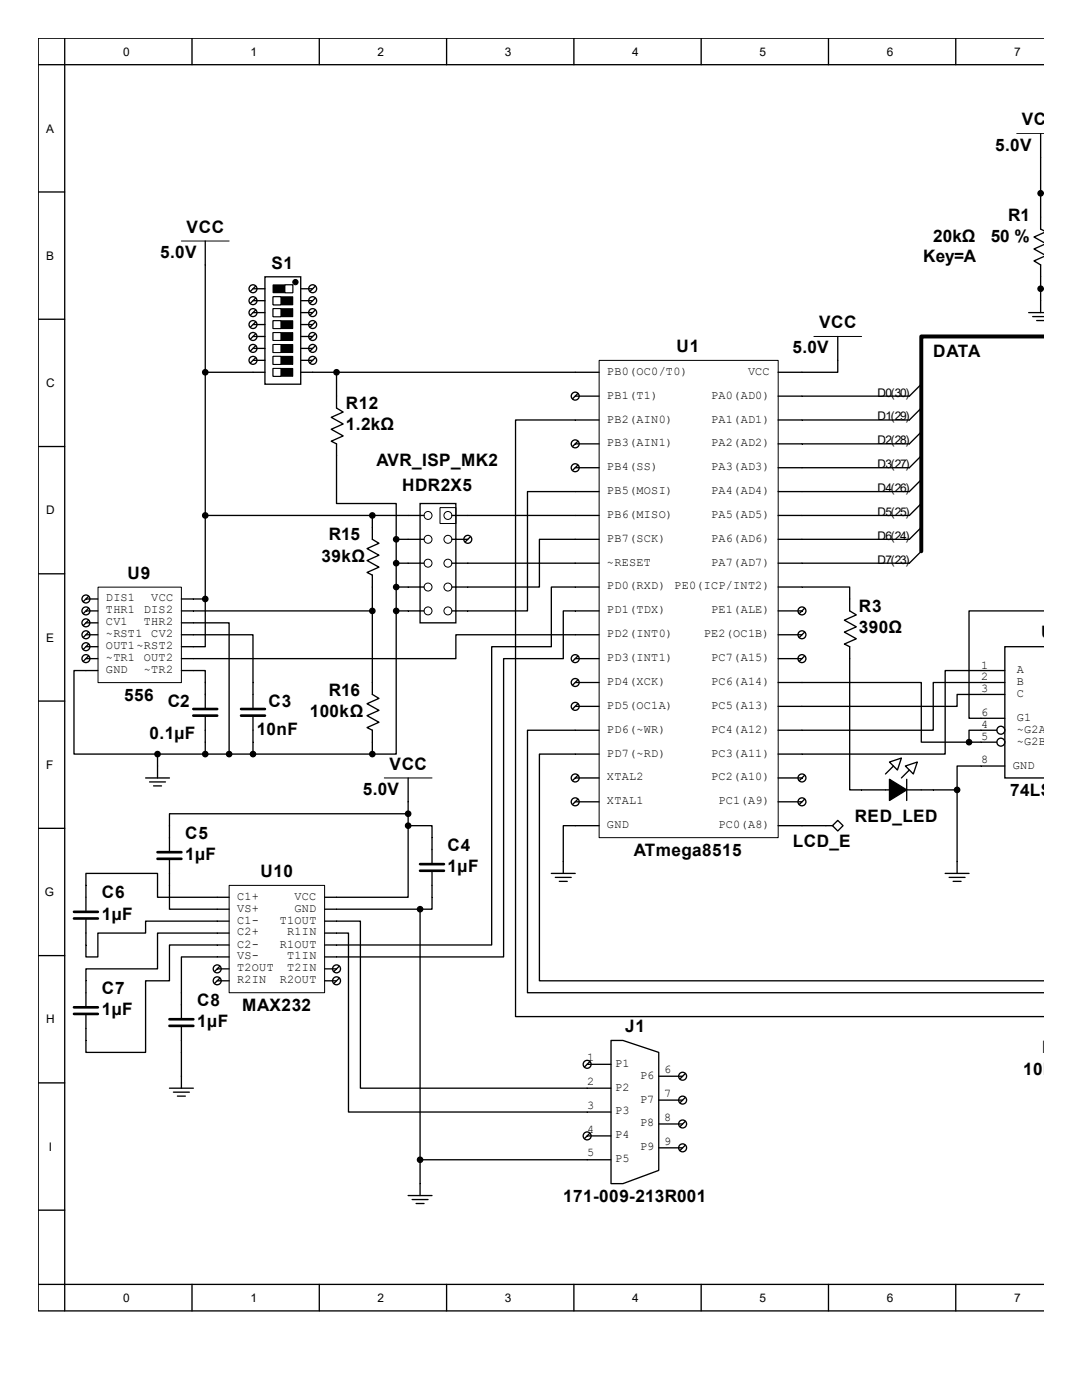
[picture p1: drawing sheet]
<svg xmlns="http://www.w3.org/2000/svg" width="216mm" height="279mm" viewBox="0 0 216 279" stroke-linecap="round" stroke-linejoin="round" font-family="sans-serif">
<g fill="none" stroke="#000" stroke-width=".26">
<path d="M7.6 12.9h200.7M12.9 7.6v254M38.3 7.6v5.3M63.7 7.6v5.3M89.1 7.6v5.3M114.5 7.6v5.3M139.9 7.6v5.3M165.3 7.6v5.3M190.7 7.6v5.3M208.3 7.6h-200.7v254h200.7M7.6 38.3h5.3M207.6 26.7v4.7"/>
<path d="M207.6 43.3v2.4l.7 .4M208.3 51.2l-2 .9 1.3 .8v2.3M208.3 48.8l-2 .9 2 1.1M208.3 46.4l-2 .9 2 1.1M7.6 63.7h5.3M114.8 79.1h4.7M114.8 74.3h4.7M115.3 78.5l-1.1 1.1M155.3 79.1h4.7M167.2 67.2v7.1h-11.9M205.3 62.4h3M206.1 63.2h2.2"/>
<path d="M206.9 64h1.4M207.6 60v2.4M7.6 89.1h5.3M114.8 98.1h4.7M114.8 93.3h4.7M114.8 88.6h4.7M114.8 83.8h4.7M115.3 92.8l-1.1 1.1M115.3 88.1l-1.1 1M155.3 98.1h4.7M155.3 93.3h4.7M155.3 88.6h4.7"/>
<path d="M155.3 83.8h4.7M7.6 114.5h5.3M114.8 117.2h4.7M114.8 112.4h4.7M114.8 107.6h4.7M114.8 102.9h4.7M155.3 117.2h4.7M155.3 112.4h4.7M155.3 107.6h4.7M155.3 102.9h4.7M169.5 119.5v2.4l1.4 .8-2.4 1.1 2.4 1.3-2.4 1.1 2.4 1.3-2.4 1 1 .6v2.3M7.6 139.9h5.3"/>
<path d="M114.8 136.2h4.7M114.8 131.4h4.7M114.8 126.7h4.7M114.8 121.9h4.7M115.3 135.7l-1.1 1M115.3 130.9l-1.1 1.1M155.3 136.2h4.7M155.3 131.4h4.7M155.3 126.7h4.7M155.3 121.9h4.7M160.5 121.4l-1 1M160.5 126.2l-1 1"/>
<path d="M160.5 130.9l-1 1.1M195.7 136.2h4.8M200.5 138.6h-9.5v2.4h-35.7M200.5 133.8h-11.9v16.7h-33.3M208.3 129.1h-7.8v26.2h7.8M208.3 121.9h-14.9v21.5h7.1M114.8 145.7h4.7M114.8 155.3h4.7M114.8 150.5h4.7M114.8 141h4.7M115.3 159.5l-1.1 1M115.3 154.7l-1.1 1.1"/>
<path d="M115.3 140.4l-1.1 1.1M155.3 145.7h4.7M155.3 155.3h4.7M160.5 154.7l-1 1.1M160.5 159.5l-1 1M171.9 157.6h14.3M177.5 152.1l2.4-.8-.8 2.4zM178.3 152.9l-1.6 1.6M180.7 152.9l2.3-.8-.8 2.4zM180.9 155.5v4.3M181.5 153.7l-1.6 1.6M195.7 145.7h3.2"/>
<path d="M195.7 148.1h3.2M195.7 152.9h4.8M7.6 165.3h5.3M110 174.3h4.8M110.8 175.1h3.2M111.6 175.9h1.6M112.4 171.9v2.4M114.8 164.8h4.7M114.8 160h4.7M155.3 164.8h10.8M155.3 160h4.7M166.1 164.8l1.1-1.1 1 1.1-1 1z"/>
<path d="M188.6 174.3h4.8M189.4 175.1h3.2M190.2 175.9h1.6M191 171.9v2.4M7.6 190.7h5.3M7.6 216.1h5.3M7.6 241.5h5.3M7.6 256.3h200.7M38.3 256.3v5.3M63.7 256.3v5.3M89.1 256.3v5.3M114.5 256.3v5.3"/>
<path d="M139.9 256.3v5.3M165.3 256.3v5.3M190.7 256.3v5.3"/>
<circle cx="114.8" cy="79.1" r=".79"/>
<circle cx="114.8" cy="88.6" r=".79"/>
<circle cx="114.8" cy="93.3" r=".79"/>
<circle cx="114.8" cy="136.2" r=".79"/>
<circle cx="114.8" cy="131.4" r=".79"/>
<circle cx="160" cy="121.9" r=".79"/>
<circle cx="160" cy="126.7" r=".79"/>
<circle cx="160" cy="131.4" r=".79"/>
<circle cx="114.8" cy="155.3" r=".79"/>
<circle cx="114.8" cy="141" r=".79"/>
<circle cx="160" cy="155.3" r=".79"/>
<circle cx="199.7" cy="145.7" r=".79"/>
<circle cx="199.7" cy="148.1" r=".79"/>
<circle cx="114.8" cy="160" r=".79"/>
<circle cx="160" cy="160" r=".79"/>
</g>
<path d="M202.9 26.7h5.4M119.5 71.9h35.8v95.3h-35.8zM162.4 67.2h9.5" fill="none" stroke="#000" stroke-width=".2"/>
<path d="M177.5 155.5l3.4 2.1-3.4 2.2z" fill="#000" stroke="#000" stroke-width=".26"/>
<path d="M52.9 55.2h7.1v21.5h-7.1z" fill-rule="evenodd" fill="#fff" stroke="#000" stroke-width=".26"/>
<path d="M54.5 56.9h3.9v1.5h-3.9z" fill="#000"/>
<path d="M54.5 56.9h3.9v1.5h-3.9z" fill="none" stroke="#000" stroke-width=".2"/>
<path d="M56.9 56.9h1.5v1.5h-1.5z" fill="#fff"/>
<path d="M54.5 59.2h3.9v1.6h-3.9zM56.9 56.9h1.5v1.5h-1.5z" fill="none" stroke="#000" stroke-width=".2"/>
<path d="M54.5 59.3h3.9v1.5h-3.9z" fill="#000"/>
<path d="M54.5 59.3h1.5v1.5h-1.5z" fill="#fff"/>
<path d="M54.5 59.2h1.5v1.6h-1.5zM54.5 61.6h3.9v1.6h-3.9z" fill="none" stroke="#000" stroke-width=".2"/>
<path d="M54.5 61.6h3.9v1.6h-3.9z" fill="#000"/>
<path d="M54.5 61.6h1.5v1.6h-1.5z" fill="#fff"/>
<path d="M54.5 61.6h1.5v1.6h-1.5zM54.5 64h3.9v1.6h-3.9z" fill="none" stroke="#000" stroke-width=".2"/>
<path d="M54.5 64.1h3.9v1.5h-3.9z" fill="#000"/>
<path d="M54.5 64.1h1.5v1.5h-1.5z" fill="#fff"/>
<path d="M54.5 64h1.5v1.6h-1.5zM54.5 66.4h3.9v1.5h-3.9z" fill="none" stroke="#000" stroke-width=".2"/>
<path d="M54.5 66.4h3.9v1.5h-3.9z" fill="#000"/>
<path d="M54.5 66.4h1.5v1.5h-1.5z" fill="#fff"/>
<path d="M54.5 66.4h1.5v1.5h-1.5zM54.5 68.7h3.9v1.7h-3.9z" fill="none" stroke="#000" stroke-width=".2"/>
<path d="M54.5 68.8h3.9v1.6h-3.9z" fill="#000"/>
<path d="M54.5 68.8h1.5v1.6h-1.5z" fill="#fff"/>
<path d="M54.5 68.7h1.5v1.7h-1.5zM54.5 71.1h3.9v1.6h-3.9z" fill="none" stroke="#000" stroke-width=".2"/>
<path d="M54.5 71.2h3.9v1.5h-3.9z" fill="#000"/>
<path d="M54.5 71.2h1.5v1.5h-1.5z" fill="#fff"/>
<path d="M54.5 71.1h1.5v1.6h-1.5zM54.5 73.5h3.9v1.6h-3.9z" fill="none" stroke="#000" stroke-width=".2"/>
<path d="M54.5 73.6h3.9v1.5h-3.9z" fill="#000"/>
<path d="M54.5 73.6h1.5v1.5h-1.5z" fill="#fff"/>
<g fill="none" stroke="#000" stroke-width=".2">
<path d="M36.2 48.1h9.5M54.5 73.5h1.5v1.6h-1.5zM19.6 117.2h16.6v19h-16.6zM87.8 101.3h3.2v3.2h-3.2zM76.7 155.3h9.5M45.7 176.7h19.1v21.4h-19.1z"/>
<circle cx="85.4" cy="107.6" r=".79"/>
<circle cx="85.4" cy="117.2" r=".79"/>
<circle cx="85.4" cy="112.4" r=".79"/>
<circle cx="85.4" cy="102.9" r=".79"/>
<circle cx="89.4" cy="107.6" r=".79"/>
<circle cx="89.4" cy="102.9" r=".79"/>
<circle cx="89.4" cy="112.4" r=".79"/>
<circle cx="89.4" cy="117.2" r=".79"/>
<circle cx="85.4" cy="121.9" r=".79"/>
<circle cx="89.4" cy="121.9" r=".79"/>
</g>
<circle cx="58.9" cy="56.3" r=".53" fill="#000" stroke="#000" stroke-width=".2"/>
<g fill="none" stroke="#000" stroke-width=".26">
<path d="M207.6 31.4v11.9M207.6 38.6h.7M41 48.1v71.4M50.5 57.6h2.4M51 57.1l-1 1.1M51 59.5l-1 1M60 57.6h2.4M62.9 57.1l-1 1.1M62.9 59.5l-1 1M207.6 57.6h.7M207.6 55.2v4.8M41 74.3h11.9"/>
<path d="M50.5 60h2.4M50.5 62.4h2.4M50.5 64.8h2.4M50.5 67.2h2.4M50.5 69.5h2.4M50.5 71.9h2.4M51 61.9l-1 1M51 64.2l-1 1.1M51 66.6l-1 1.1M51 69l-1 1.1M51 71.4l-1 1M60 60h2.4"/>
<path d="M60 62.4h2.4M60 64.8h2.4M60 67.2h2.4M60 69.5h2.4M60 71.9h2.4M60 74.3h54.8M62.9 71.4l-1 1M62.9 69l-1 1.1M62.9 66.6l-1 1.1M62.9 64.2l-1 1.1M62.9 61.9l-1 1M67.2 74.3v7.1l1.3 .8-2.4 1.1 2.4 1.3-2.4 1.1 2.4 1.3-2.4 1.1 1.1 .5v11.9h11.9v7.1"/>
<path d="M183.8 76.7l-2.3 2.4h-21.5M114.8 98.1h-9.5v23.8h-15.1M114.8 83.8h-11.9v119.1h105.4M183.8 95.7l-2.3 2.4h-21.5M183.8 91l-2.3 2.3h-21.5M183.8 86.2l-2.3 2.4h-21.5M183.8 81.4l-2.3 2.4h-21.5M17.1 119.5h2.4M17.7 119l-1.1 1.1M36.2 119.5h4.8M41 119.5v9.6h-4.8M41 102.9h43.6"/>
<path d="M74.3 102.9v4.7l1.3 .8-2.4 1.1 2.4 1.3-2.4 1.1 2.4 1.3-2.4 1 1.1 .6v23.8l1.3 .8-2.4 1 2.4 1.4-2.4 1 2.4 1.3-2.4 1.1 1.1 .5v4.8M79.1 117.2h5.5M79.1 112.4h5.5M79.1 107.6h5.5M79.1 107.6v14.3M83.8 100.5h7.2v23.8h-7.2zM90.2 112.4h24.6M90.2 107.6h3.1M90.2 102.9h24.6M93.9 107.1l-1.1 1.1M114.8 107.6h-7.2v9.6h-17.4M114.8 117.2h-4.8v11.9h-11.9v59.5h-33.3"/>
<path d="M160 117.2h9.5v2.3M183.8 110l-2.3 2.4h-21.5M183.8 105.3l-2.3 2.3h-21.5M183.8 100.5l-2.3 2.4h-21.5M17.1 121.9h2.4M17.1 124.3h2.4M17.1 126.7h2.4M17.1 129.1h2.4M17.1 131.4h2.4M17.7 121.4l-1.1 1M17.7 123.8l-1.1 1M17.7 126.2l-1.1 1"/>
<path d="M17.7 128.5l-1.1 1.1M17.7 130.9l-1.1 1.1M19.5 133.8h-4.7v16.7h16.6M36.2 133.8h4.8v7.4M36.2 126.7h14.3v14.5M36.2 124.3h9.5v26.2M36.2 121.9h38.1M79.1 121.9v28.6h-4.8M79.1 121.9h5.5M114.8 126.7h-23.8v4.7h-54.8M114.8 121.9h-2.4v9.5h-11.9v59.6h-35.7M160 136.2h23.8v11.9h9.6"/>
<path d="M169.5 131.4v26.2h2.4M195.7 136.2h-9.5v9.5h-26.2M29.1 155.3h4.7M29.8 156.1h3.2M30.6 156.8h1.6M31.4 150.5v4.8M31.4 150.5h42.9M41 143.1v7.4M50.5 143.1v7.4M81.4 155.3v9.5M114.8 150.5h-7.2v45.2h100.7M114.8 145.7h-9.5v52.4h103"/>
<path d="M186.2 157.6h4.8M191 157.6v14.3M193.4 148.1h2.3M195.7 145.7h-2.3v2.4M195.7 152.9h-4.7v4.7M33.8 171.7v9.8h11.9M45.7 179.1h-14.3v-4.8h-14.3v7.4M81.4 164.8v14.3h-16.6M81.4 164.8h4.8v7.4M81.4 162.4h-47.6v7.4M86.2 174v7.5h-2.4M114.8 164.8h-2.4v7.1"/>
<path d="M17.1 183.6v7.4h2.4v-4.8h9.6v-2.4h16.6M43.3 193.4h2.4M43.3 195.7h2.4M43.9 192.8l-1.1 1.1M43.9 195.2l-1.1 1.1M45.7 191h-9.5v12.1M45.7 186.2h-14.3v7.2h-14.3v7.4M45.7 188.6h-11.9v7.1h-4.7v14.3h-12v-7.4M64.8 183.8h7.1v33.4h50M64.8 186.2h4.7v35.7h52.4M64.8 181.5h19M64.8 193.4h2.4"/>
<path d="M64.8 195.7h2.4M67.7 195.2l-1.1 1.1M67.7 192.8l-1.1 1.1M83.8 181.5v57.1M33.8 217.2h4.8M34.6 218h3.2M35.4 218.8h1.6M36.2 205v12.2M117.2 212.4h4.7M117.7 211.9l-1.1 1M121.9 207.6h2.4l7.1 2.4v23.6l-7.1 2.6h-2.4zM131.4 214.8h4.8"/>
<path d="M131.4 219.6h4.8M136.7 214.3l-1 1M136.7 219l-1 1.1M81.4 238.6h4.8M82.2 239.4h3.2M83.8 231.5h38.1M117.2 226.7h4.7M117.7 226.2l-1.1 1M131.4 224.3h4.8M131.4 229.1h4.8M136.7 223.8l-1 1M136.7 228.5l-1 1.1"/>
<path d="M83 240.2h1.6"/>
<circle cx="50.5" cy="57.6" r=".79"/>
<circle cx="62.4" cy="57.6" r=".79"/>
<circle cx="50.5" cy="67.2" r=".79"/>
<circle cx="50.5" cy="60" r=".79"/>
<circle cx="50.5" cy="62.4" r=".79"/>
<circle cx="50.5" cy="71.9" r=".79"/>
<circle cx="50.5" cy="64.8" r=".79"/>
<circle cx="50.5" cy="69.5" r=".79"/>
<circle cx="62.4" cy="64.8" r=".79"/>
<circle cx="62.4" cy="60" r=".79"/>
<circle cx="62.4" cy="67.2" r=".79"/>
<circle cx="62.4" cy="62.4" r=".79"/>
<circle cx="62.4" cy="69.5" r=".79"/>
<circle cx="62.4" cy="71.9" r=".79"/>
<circle cx="17.1" cy="119.5" r=".79"/>
<circle cx="93.3" cy="107.6" r=".79"/>
<circle cx="17.1" cy="121.9" r=".79"/>
<circle cx="17.1" cy="126.7" r=".79"/>
<circle cx="17.1" cy="124.3" r=".79"/>
<circle cx="17.1" cy="129.1" r=".79"/>
<circle cx="17.1" cy="131.4" r=".79"/>
<circle cx="43.3" cy="193.4" r=".79"/>
<circle cx="43.3" cy="195.7" r=".79"/>
<circle cx="67.2" cy="193.4" r=".79"/>
<circle cx="67.2" cy="195.7" r=".79"/>
<circle cx="117.2" cy="212.4" r=".79"/>
<circle cx="136.2" cy="219.6" r=".79"/>
<circle cx="136.2" cy="214.8" r=".79"/>
<circle cx="117.2" cy="226.7" r=".79"/>
<circle cx="136.2" cy="224.3" r=".79"/>
<circle cx="136.2" cy="229.1" r=".79"/>
</g>
<g fill="#000" stroke="#000" stroke-width=".26">
<circle cx="207.6" cy="38.6" r=".53"/>
<circle cx="207.6" cy="57.6" r=".53"/>
<circle cx="41" cy="74.3" r=".53"/>
<circle cx="67.2" cy="74.3" r=".53"/>
<circle cx="41" cy="102.9" r=".53"/>
<circle cx="41" cy="119.5" r=".53"/>
<circle cx="74.3" cy="102.9" r=".53"/>
<circle cx="79.1" cy="107.6" r=".53"/>
<circle cx="79.1" cy="112.4" r=".53"/>
<circle cx="79.1" cy="117.2" r=".53"/>
<circle cx="74.3" cy="121.9" r=".53"/>
<circle cx="79.1" cy="121.9" r=".53"/>
<circle cx="31.4" cy="150.5" r=".53"/>
<circle cx="41" cy="150.5" r=".53"/>
<circle cx="45.7" cy="150.5" r=".53"/>
<circle cx="50.5" cy="150.5" r=".53"/>
<circle cx="74.3" cy="150.5" r=".53"/>
<circle cx="191" cy="157.6" r=".53"/>
<circle cx="193.4" cy="148.1" r=".53"/>
<circle cx="81.4" cy="164.8" r=".53"/>
<circle cx="81.4" cy="162.4" r=".53"/>
<circle cx="83.8" cy="181.5" r=".53"/>
<circle cx="83.8" cy="231.5" r=".53"/>
</g>
<path d="M208.3 67.2h-24.5v42.8" fill="none" stroke="#000" stroke-width=".79"/>
<g fill="none" stroke="#000" stroke-width=".53">
<path d="M38.6 142.8h4.7M38.6 141.5h4.7M48.1 142.8h4.8M48.1 141.5h4.8M31.4 170.1h4.8M31.4 171.4h4.8M83.8 172.5h4.8M83.8 173.8h4.8M14.8 182h4.7M14.8 183.3h4.7M14.8 201h4.7M14.8 202.4h4.7"/>
<path d="M33.8 203.4h4.8M33.8 204.7h4.8"/>
</g>
<g font-size="3.4">
<text x="203.9" y="25">VCC</text>
<text x="198.6" y="30.1">5.0V</text>
<text x="37.2" y="46.5">VCC</text>
<text x="201.2" y="44.1">R1</text>
<text x="32" y="51.5">5.0V</text>
<text x="54.1" y="53.6">S1</text>
<text x="184.2" y="52.2">Key=A</text>
<text x="186.2" y="48.3">20kΩ</text>
<text x="197.7" y="48.3">50 %</text>
<text x="163.4" y="65.5">VCC</text>
<text x="135" y="70.3">U1</text>
<text x="158.1" y="70.5">5.0V</text>
<text x="186.2" y="71.3">DATA</text>
<text x="69" y="81.7">R12</text>
<text x="69" y="85.9">1.2kΩ</text>
<text x="75.1" y="93">AVR_ISP_MK2</text>
<text x="80.3" y="98">HDR2X5</text>
<text x="65.6" y="107.9">R15</text>
<text x="64.2" y="112.1">39kΩ</text>
<text x="25.4" y="115.5">U9</text>
<text x="171.4" y="122.1">R3</text>
<text x="171.4" y="126.4">390Ω</text>
<text x="207.8" y="127.4">U3</text>
<text x="24.8" y="139.9">556</text>
<text x="33.5" y="141.2">C2</text>
<text x="53.6" y="141.2">C3</text>
<text x="61.8" y="143">100kΩ</text>
<text x="65.6" y="138.8">R16</text>
<text x="29.8" y="147.5">0.1µF</text>
<text x="51.2" y="146.7">10nF</text>
<text x="77.7" y="153.6">VCC</text>
<text x="72.4" y="158.7">5.0V</text>
<text x="201.5" y="158.9">74LS138N</text>
<text x="37" y="167.4">C5</text>
<text x="170.6" y="164">RED_LED</text>
<text x="37" y="171.6">1µF</text>
<text x="89.3" y="169.8">C4</text>
<text x="89.3" y="174">1µF</text>
<text x="126.4" y="170.8">ATmega8515</text>
<text x="158.2" y="169">LCD_E</text>
<text x="20.3" y="179.3">C6</text>
<text x="52" y="175">U10</text>
<text x="20.3" y="183.5">1µF</text>
<text x="20.3" y="198.3">C7</text>
<text x="20.3" y="202.6">1µF</text>
<text x="39.4" y="200.7">C8</text>
<text x="48.3" y="201.8">MAX232</text>
<text x="39.4" y="204.9">1µF</text>
<text x="124.8" y="206">J1</text>
<text x="204.2" y="214.5">10kΩ</text>
<text x="208" y="210.2">R14</text>
<text x="112.4" y="239.9">171-009-213R001</text>
</g>
<g font-size="2.4">
<text x="24.6" y="11.1">0</text>
<text x="50" y="11.1">1</text>
<text x="75.4" y="11.1">2</text>
<text x="100.8" y="11.1">3</text>
<text x="126.2" y="11.1">4</text>
<text x="151.6" y="11.1">5</text>
<text x="177" y="11.1">6</text>
<text x="202.4" y="11.1">7</text>
<text x="9.2" y="26.5">A</text>
<text x="9.2" y="51.9">B</text>
<text x="9.2" y="77.3">C</text>
<text x="121.1" y="74.8">PB0(OC0/T0)</text>
<text x="149.3" y="74.8">VCC</text>
<text x="121.1" y="79.5">PB1(T1)</text>
<text x="141.9" y="79.5">PA0(AD0)</text>
<text x="175.1" y="83.9">D1( 29)</text>
<text x="175.1" y="79.2">D0( 30)</text>
<text x="121.1" y="89.1">PB3(AIN1)</text>
<text x="121.1" y="84.3">PB2(AIN0)</text>
<text x="141.9" y="84.3">PA1(AD1)</text>
<text x="141.9" y="89.1">PA2(AD2)</text>
<text x="175.1" y="88.7">D2( 28)</text>
<text x="121.1" y="93.9">PB4(SS)</text>
<text x="141.9" y="93.9">PA3(AD3)</text>
<text x="175.1" y="93.4">D3( 27)</text>
<text x="121.1" y="98.6">PB5(MOSI)</text>
<text x="141.9" y="98.6">PA4(AD4)</text>
<text x="175.1" y="98.2">D4( 26)</text>
<text x="9.2" y="102.7">D</text>
<text x="121.1" y="103.4">PB6(MISO)</text>
<text x="141.9" y="103.4">PA5(AD5)</text>
<text x="175.1" y="107.7">D6( 24)</text>
<text x="175.1" y="103">D5( 25)</text>
<text x="121.1" y="112.9">~RESET</text>
<text x="121.1" y="108.1">PB7(SCK)</text>
<text x="141.9" y="108.1">PA6(AD6)</text>
<text x="141.9" y="112.9">PA7(AD7)</text>
<text x="175.1" y="112.5">D7( 23)</text>
<text x="121.1" y="117.6">PD0(RXD)</text>
<text x="134.5" y="117.6">PE0(ICP/INT2)</text>
<text x="21.1" y="120">DIS1</text>
<text x="21.1" y="122.4">THR1</text>
<text x="21.1" y="124.8">CV1</text>
<text x="28.7" y="124.8">THR2</text>
<text x="28.7" y="122.4">DIS2</text>
<text x="30.2" y="120">VCC</text>
<text x="121.1" y="122.4">PD1(TDX)</text>
<text x="141.9" y="122.4">PE1(ALE)</text>
<text x="9.2" y="128.1">E</text>
<text x="21.1" y="127.2">~RST1</text>
<text x="21.1" y="129.5">OUT1~RST2</text>
<text x="21.1" y="132">~TR1</text>
<text x="28.7" y="132">OUT2</text>
<text x="30.2" y="127.2">CV2</text>
<text x="121.1" y="132">PD3(INT1)</text>
<text x="121.1" y="127.2">PD2(INT0)</text>
<text x="140.4" y="127.2">PE2(OC1B)</text>
<text x="141.9" y="132">PC7(A15)</text>
<text x="21.1" y="134.3">GND</text>
<text x="28.7" y="134.3">~TR2</text>
<text x="121.1" y="136.7">PD4(XCK)</text>
<text x="141.9" y="136.7">PC6(A14)</text>
<text x="195.7" y="133.4">1</text>
<text x="195.7" y="135.8">2</text>
<text x="202.9" y="134.3">A</text>
<text x="202.9" y="136.7">B</text>
<text x="121.1" y="141.5">PD5(OC1A)</text>
<text x="141.9" y="141.5">PC5(A13)</text>
<text x="195.7" y="138.2">3</text>
<text x="195.7" y="143">6</text>
<text x="202.9" y="139.1">C</text>
<text x="202.9" y="143.8">G1</text>
<text x="121.1" y="146.2">PD6(~WR)</text>
<text x="141.9" y="146.2">PC4(A12)</text>
<text x="195.7" y="145.3">4</text>
<text x="195.7" y="147.7">5</text>
<text x="202.9" y="146.2">~G2A</text>
<text x="202.9" y="148.6">~G2B</text>
<text x="9.2" y="153.5">F</text>
<text x="121.1" y="155.7">XTAL2</text>
<text x="121.1" y="151">PD7(~RD)</text>
<text x="141.9" y="151">PC3(A11)</text>
<text x="141.9" y="155.7">PC2(A10)</text>
<text x="195.7" y="152.2">8</text>
<text x="202.1" y="153.4">GND</text>
<text x="121.1" y="160.5">XTAL1</text>
<text x="143.4" y="160.5">PC1(A9)</text>
<text x="121.1" y="165.3">GND</text>
<text x="143.4" y="165.3">PC0(A8)</text>
<text x="8.9" y="178.9">G</text>
<text x="47.3" y="179.6">C1+</text>
<text x="58.8" y="179.6">VCC</text>
<text x="47.3" y="181.9">VS+</text>
<text x="47.3" y="184.3">C1-</text>
<text x="55.8" y="184.3">T1OUT</text>
<text x="58.8" y="181.9">GND</text>
<text x="47.3" y="186.7">C2+</text>
<text x="47.3" y="189.1">C2-</text>
<text x="47.3" y="191.5">VS-</text>
<text x="55.8" y="189.1">R1OUT</text>
<text x="57.3" y="191.5">T1IN</text>
<text x="57.3" y="186.7">R1IN</text>
<text x="47.3" y="193.8">T2OUT</text>
<text x="47.3" y="196.2">R2IN</text>
<text x="55.8" y="196.2">R2OUT</text>
<text x="57.3" y="193.8">T2IN</text>
<text x="9.2" y="204.3">H</text>
<text x="117.2" y="211.8">1</text>
<text x="122.7" y="212.9">P1</text>
<text x="127.7" y="215.3">P6</text>
<text x="132.5" y="214.1">6</text>
<text x="117.2" y="216.5">2</text>
<text x="117.2" y="221.3">3</text>
<text x="122.7" y="217.7">P2</text>
<text x="127.7" y="220">P7</text>
<text x="132.5" y="218.9">7</text>
<text x="117.2" y="226">4</text>
<text x="122.7" y="222.4">P3</text>
<text x="122.7" y="227.2">P4</text>
<text x="127.7" y="224.8">P8</text>
<text x="132.5" y="223.6">8</text>
<text x="9.7" y="229.7">I</text>
<text x="117.2" y="230.8">5</text>
<text x="122.7" y="231.9">P5</text>
<text x="127.7" y="229.6">P9</text>
<text x="132.5" y="228.4">9</text>
<text x="24.6" y="259.8">0</text>
<text x="50" y="259.8">1</text>
<text x="75.4" y="259.8">2</text>
<text x="100.8" y="259.8">3</text>
<text x="126.2" y="259.8">4</text>
<text x="151.6" y="259.8">5</text>
<text x="177" y="259.8">6</text>
<text x="202.4" y="259.8">7</text>
</g>
</svg>
